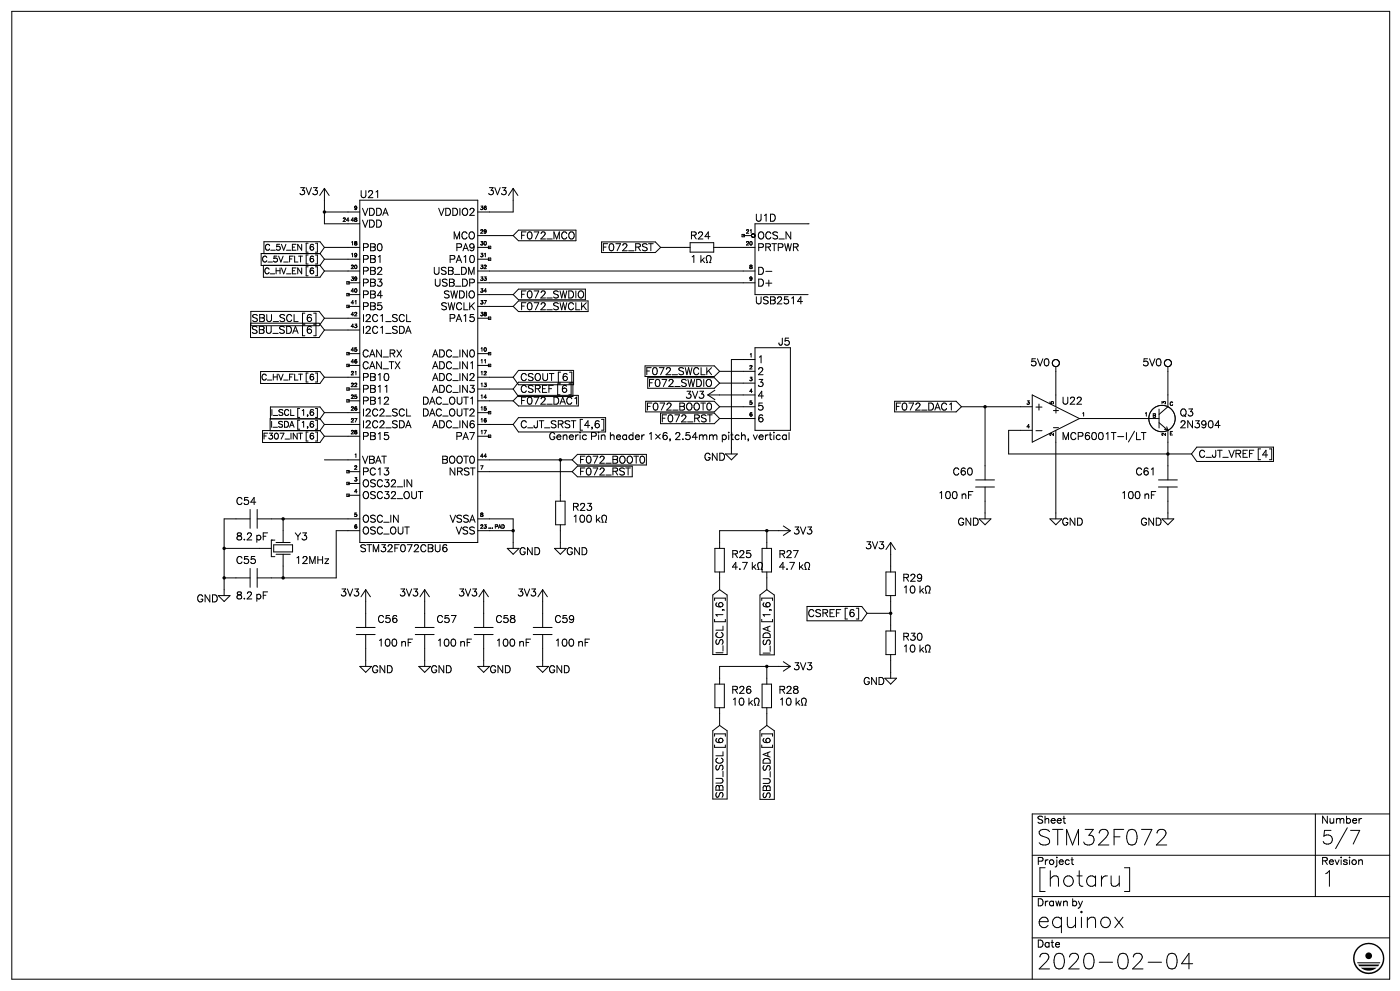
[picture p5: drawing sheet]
<svg xmlns="http://www.w3.org/2000/svg" width="297mm" height="210mm" viewBox="0 0 297 210" stroke-linecap="round" stroke-linejoin="round" font-family="sans-serif">
<g fill="none" stroke="#000" stroke-width=".21">
<path d="M2.5 2.4h292v205h-292zM68.8 39.9v7.5h7.5M68.8 39.9l-1.1 1.5M68.8 39.9l1 1.5M108.8 39.9v5h-7.5M108.8 39.9l-1.1 1.5M108.8 39.9l.9 1.5M55.3 56.2h12.5M55.3 53.7h12.5M55.9 51.2h11.9l1 1.2M67.8 56.2l1 1.2M67.8 53.7l1 1.2"/>
<path d="M68.8 57.4h7.5M68.8 52.4h7.5M68.8 54.9h7.5M68.8 44.9h7.5M68.8 57.4l-1 1.3h-12M68.8 54.9l-1 1.3M68.8 52.4l-1 1.3M73.5 59.7h.5v.5h-.5zM73.7 59.9h2.6M76.3 42.4h25v72.5h-25zM101.3 57.4h58.7M101.3 52.4h2.4"/>
<path d="M101.3 59.9h58.7M101.3 49.9h7.5M101.3 54.9h2.4M103.5 54.7h.5v.5h-.5zM103.5 52.2h.5v.5h-.5zM108.8 49.9l1.1 1.1h12.2M122.1 48.7h-12.2l-1.1 1.2M127.5 51.2h11.4l1.1 1.2M140 52.4h6.3M140 52.4l-1.1 1.1h-11.4M146.3 51.4h4.9v2h-4.9zM149.9 54.2l.4-.1a.62 .62 0 0 1 .3 1l-.2 .5h.3"/>
<path d="M151.2 52.4h8.8M157.2 49.7h.5v.5h-.5zM157.5 49.9h1.7M159.2 49.9h.1M159.3 49.9h-.1M159.3 49.9v.1M159.3 49.8v.1M159.3 50v.1M159.3 50.1h.1M159.3 50.1l.1 .1M159.4 50.2h.1M162.3 57.5h1.3"/>
<path d="M171.2 47.4h.1M171.2 47.4h-11.2v15h11.2M53.1 68.5h14.5l1.2 1.4M53.2 66h14.4l1.2 1.4M55.2 78.7h12.6l1 1.2M68.8 67.4h7.5M68.8 79.9h7.5M68.8 69.9h7.5M68.8 67.4l-1.2 1.6h-14.4M68.8 69.9l-1.2 1.6h-14.5M68.8 79.9l-1 1.3h-12.6M73.5 77.2h.5v.5h-.5z"/>
<path d="M73.5 62.2h.5v.5h-.5zM73.5 64.7h.5v.5h-.5zM73.5 74.7h.5v.5h-.5zM73.7 62.4h2.6M73.7 77.4h2.6M73.7 74.9h2.6M73.7 64.9h2.6M101.3 62.4h7.5M101.3 67.4h2.4M101.3 77.4h2.4M101.3 74.9h2.4M101.3 64.9h7.5"/>
<path d="M101.3 79.9h7.5M103.5 67.2h.5v.5h-.5zM103.5 74.7h.5v.5h-.5zM103.5 77.2h.5v.5h-.5zM108.8 64.9l1.1 1.1h14.7M108.8 79.9l1.1 1.6h11.7M108.8 62.4l1.1 1.1h14.2M121.6 78.5h-11.7l-1.1 1.4M124.1 61.2h-14.2l-1.1 1.2M124.6 63.7h-14.7l-1.1 1.2M136.7 77.5h14.7l1.1 1.2M137.3 80h14.1l1.1 1.2"/>
<path d="M152.5 78.7h7.5M152.5 78.7l-1.1 1h-14.7M160 73.7h7.5v17.5h-7.5zM160 76.2h-5v20M223 76.7a.75 .75 0 0 1 .9-.5 .75 .75 0 0 1 .6 .8 .75 .75 0 0 1-.7 .7M223 77.1l.3 .4 .5 .2M223.8 77.7v8.5M247.5 77.7v8.5l-1.9 1.6M55.6 91.2h12.2l1 1.2M57.2 88.7h10.6l1 1.2M57.3 86.2h10.5l1 1.2M68.8 89.9l-1 1.3h-10.6"/>
<path d="M68.8 92.4h7.5M68.8 97.4h7.5M68.8 89.9h7.5M68.8 87.4h7.5M68.8 87.4l-1 1.3h-10.5M68.8 92.4l-1 1.3h-12.2M73.5 82.2h.5v.5h-.5zM73.5 84.7h.5v.5h-.5zM73.5 99.7h.5v.5h-.5zM73.7 99.9h2.6M73.7 84.9h2.6M73.7 82.4h2.6"/>
<path d="M101.3 92.4h2.4M101.3 99.9h20M101.3 97.4h20M101.3 84.9h7.5M101.3 89.9h7.5M101.3 82.4h7.5M101.3 87.4h2.4M103.5 87.2h.5v.5h-.5zM103.5 92.2h.5v.5h-.5zM108.8 82.4l1.1 1.6h11.5M108.8 89.9l1.1 1.6h18.4M108.8 84.9l1.1 1.1h12.7"/>
<path d="M118.7 97.4v8.8M121.3 99.9l1.1 1.1h11.6M121.3 97.4l1.1 1.1h14.6M121.4 81h-11.5l-1.1 1.4M122.6 83.7h-12.7l-1.1 1.2M128.3 88.5h-18.4l-1.1 1.4M134 98.7h-11.6l-1.1 1.2M136.8 85h14.6l1.1 1.2M137 96.2h-14.6l-1.1 1.2M140 87.5h11.4l1.1 1.2M150 83.7h10M150 83.7l1.5 1"/>
<path d="M151.5 82.7l-1.5 1M152.5 88.7h7.5M152.5 86.2h7.5M152.5 81.2h7.5M152.5 86.2l-1.1 1h-14.6M152.5 88.7l-1.1 1h-11.4M152.5 81.2l-1.1 1h-14.1M153.8 96.2h2.4l-1.2 1.2zM189.6 85h13l1.1 1.2M203.7 86.2h15.1M203.7 86.2l-1.1 1h-13M208.7 86.2v15.5"/>
<path d="M218.8 83.7l9.9 5-9.9 5zM218.8 91.2h-5v5h38.7M219.5 91.2h1.3M223.2 90.6h1.1M223.8 91.2v18.7M228.7 88.7h16.9M241.9 91.6h1M245.6 86.7v4M245.6 89.5l1.9 1.7M245.8 85.9a2.8 2.8 0 0 0-2.3 2.7 2.8 2.8 0 0 0 2.3 2.8M246.8 90.9l.7 .3M247.2 90.4l.3 .8"/>
<path d="M247.5 91.2l-.8 .2M247.5 91.2v10.5M248 86.5l.6 .7 .4 1M249 89.1a2.8 2.8 0 0 1-1.5 2.1M252.5 96.2l1.1 1.5h16.3M269.9 94.7h-16.3l-1.1 1.5M47.5 116.2h10M53 107.9v4M53 109.9h-5.5v16.3M54.5 107.9v4M54.5 109.9h21.8M57.5 114.4h.1"/>
<path d="M57.5 114.4v3.5h.7M57.5 114.4h.7M58 115.4h4v1.5h-4zM58.5 117.4h3M58.5 114.9h3M60 109.9v5M60 117.4v5M73.5 102.2h.5v.5h-.5zM73.5 104.7h.5v.5h-.5zM73.7 104.9h2.6M73.7 102.4h2.6M76.3 112.4h-5v10h-16.8"/>
<path d="M101.3 109.9h7.5v6.3M101.3 112.4h7.5M107.5 116.2h2.5l-1.2 1.2zM117.5 116.2h2.5l-1.3 1.2zM117.8 106.2h2v5h-2zM118.7 111.2v5M127.6 110.1l.2 .5h-.3M127.6 109.3a.58 .58 0 0 1 .8 0 .58 .58 0 0 1 .1 .8l-.3 .5h.3M151.5 116.2h2v5h-2zM160.8 119.2l.3-.1a.62 .62 0 0 1 .4 1l-.2 .5h.3M161.5 116.2h2v5h-2zM162.5 112.4v3.8"/>
<path d="M166 111.4l1.5 1M167.5 112.4h-15v3.8M167.5 112.4l-1.5 1M170.8 119.2l.3-.1a.62 .62 0 0 1 .4 1l-.2 .5h.3M188.7 114.9v6.3M188.7 114.9l-.9 1.5M188.7 114.9l1.1 1.5M206.7 101.7h4.1M206.7 103.2h4.1M207.5 109.9h2.5l-1.3 1.3zM208.7 103.2v6.7M222.5 109.9h2.5l-1.2 1.3z"/>
<path d="M245.5 101.7h4M245.5 103.2h4M246.2 109.9h2.5l-1.2 1.3zM247.5 103.2v6.7M46.2 126.2h2.6l-1.3 1.2zM47.5 122.4h5.5M53 120.4v4M54.5 120.4v4M75.5 132.9h4M75.5 134.4h4M77.5 124.9v8M77.5 134.4v6.8"/>
<path d="M77.5 124.9l-1 1.5M77.5 124.9l1 1.5M88 132.9h4M88 134.4h4M90 124.9v8M90 134.4v6.8M90 124.9l-1 1.5M90 124.9l1 1.5M100.5 132.9h4M100.5 134.4h4M102.5 124.9v8M102.5 134.4v6.8"/>
<path d="M102.5 124.9l-1 1.5M102.5 124.9l1 1.5M113 132.9h4M113 134.4h4M115 124.9v8M115 134.4v6.8M115 124.9l-1 1.5M115 124.9l1 1.5M152.5 121.2v3.7M152.5 124.9l1.6 1.1v12.6M152.5 124.9l-1.4 1.1v12.6M162.5 121.2v3.7"/>
<path d="M162.5 124.9l1.6 1.1v12.7M162.5 124.9l-1.4 1.1v12.7M170.6 120.1l.3 .5h-.3M171 128.5h11.6l1.1 1.4M183.7 129.9h5M183.7 129.9l-1.1 1.6h-11.6M187.8 121.2h2v5h-2zM187.8 133.7h2v5h-2zM188.7 126.2v7.5M188.7 138.7v5M196.5 136.6h.2a.62 .62 0 0 1 .3 1l-.2 .5h.3M196.5 124.1h.2a.62 .62 0 0 1 .3 1l-.2 .5h.3"/>
<path d="M76.3 141.2h2.4l-1.2 1.2zM88.8 141.2h2.4l-1.2 1.2zM101.3 141.2h2.4l-1.2 1.2zM113.8 141.2h2.5l-1.3 1.2zM151.5 144.9h2v5h-2zM152.5 149.9v3.8M152.5 153.7l-1.4 1.1v14.4M152.5 153.7l1.6 1.1v14.4M160.1 147.9h.3a.62 .62 0 0 1 .4 1l-.2 .5h.3M161.5 144.9h2v5h-2zM162.5 141.2v3.7M162.5 149.9v3.8"/>
<path d="M162.5 153.7l-1.4 1.1v14.5M162.5 153.7l1.6 1.1v14.5M166 140.2l1.5 1M167.5 141.2h-15v3.7M167.5 141.2l-1.5 1M169.9 148.9l.2 .5h-.2M170.1 147.9h.3a.62 .62 0 0 1 .4 1l-.2 .5h.3M187.5 143.7h2.5l-1.3 1.2zM278.7 172.4v17.5M286.2 175.9h1.9l-1.3 2.9M294.5 172.4h-75.7v35M218.8 189.9h75.7"/>
<path d="M218.8 181.2h75.7M218.8 198.7h75.7M238.3 183.8h1.1v5h-1.1M247.7 202.1a1.07 1.07 0 0 1 1.6 .5 2.72 2.72 0 0 1-.3 2.5l-.5 .1-.8-.1M252.8 204.1h-2.4l1.6-2.2v3.3"/>
<circle cx="247.5" cy="76.9" r=".75"/>
</g>
<g fill="#000">
<path d="M287.7 200.7a3.3 3.3 0 0 1 2.4-1v.3a3 3 0 0 0-2.8 4.3 3 3 0 0 0 5.1 .5 3 3 0 0 0-1.7-4.8h-.6v-.3a3.3 3.3 0 0 1 3.2 4.2 3.3 3.3 0 0 1-4.9 2 3.3 3.3 0 0 1-.7-5.2zM288.4 205h3.3a2.59 2.59 0 0 1-3.3 0zM287.8 204.3h4.5l-.3 .4h-3.9zM287.6 203.8h4.9l-.1 .2h-4.7z"/>
<circle cx="290.1" cy="202.4" r=".71"/>
</g>
<path d="M68.8 44.9h.1M118.7 97.4h.1M208.7 86.2h.1M247.5 96.2h.1M47.5 116.2h.1M60 109.9h.1M108.8 112.4h.1M162.5 112.4h.1M47.5 122.4h.1M60 122.4h.1M188.7 129.9h.1M162.5 141.2h.1" fill="none" stroke="#000" stroke-width=".75"/>
<g font-size="5.3">
<text x="219.4" y="179.1">STM32F072</text>
<text x="219.4" y="187.9">[hotaru]</text>
<text x="279.8" y="187.9">1</text>
<text x="219.4" y="196.7">equinox</text>
<text x="219.4" y="205.6">2020-02-04</text>
</g>
<text font-size="4.6" x="279.8" y="178.9">5/7</text>
<g font-size="2.4">
<text x="63.1" y="41.3">3V3</text>
<text x="103" y="41.3">3V3</text>
<text x="76.2" y="42">U21</text>
<text x="76.6" y="45.9">VDDA</text>
<text x="91.7" y="45.9">VDDIO2</text>
<text x="159.8" y="47">U1D</text>
<text x="76.6" y="48.4">VDD</text>
<text x="76.6" y="53.3">PB0</text>
<text x="94.9" y="50.8">MCO</text>
<text x="96" y="53.3">PA9</text>
<text x="110.1" y="50.8">F072_MCO</text>
<text x="126.6" y="53.3">F072_RST</text>
<text x="146" y="50.8">R24</text>
<text x="160.2" y="53.3">PRTPWR</text>
<text x="160.2" y="50.8">OCS_N</text>
<text x="76.6" y="55.8">PB1</text>
<text x="76.6" y="58.3">PB2</text>
<text x="90.7" y="58.3">USB_DM</text>
<text x="94.5" y="55.8">PA10</text>
<text x="146" y="55.8">1 k</text>
<text x="160.2" y="58.3">D-</text>
<text x="76.6" y="60.7">PB3</text>
<text x="76.6" y="63.2">PB4</text>
<text x="76.6" y="65.7">PB5</text>
<text x="91" y="60.7">USB_DP</text>
<text x="92.1" y="65.7">SWCLK</text>
<text x="92.4" y="63.2">SWDIO</text>
<text x="110.1" y="65.7">F072_SWCLK</text>
<text x="110.1" y="63.2">F072_SWDIO</text>
<text x="159.8" y="64.6">USB2514</text>
<text x="160.2" y="60.7">D+</text>
<text x="52.6" y="71">SBU_SDA [6]</text>
<text x="52.9" y="68.5">SBU_SCL [6]</text>
<text x="76.6" y="68.5">I2C1_SCL</text>
<text x="76.6" y="71">I2C1_SDA</text>
<text x="94.5" y="68.5">PA15</text>
<text x="76.6" y="75.9">CAN_RX</text>
<text x="90.3" y="75.9">ADC_IN0</text>
<text x="160.2" y="77">1</text>
<text x="164.7" y="73.4">J5</text>
<text x="218" y="77.7">5V0</text>
<text x="241.7" y="77.7">5V0</text>
<text x="76.6" y="78.4">CAN_TX</text>
<text x="76.6" y="83.3">PB11</text>
<text x="76.6" y="80.8">PB10</text>
<text x="90.3" y="78.4">ADC_IN1</text>
<text x="90.3" y="83.3">ADC_IN3</text>
<text x="90.3" y="80.8">ADC_IN2</text>
<text x="110.1" y="80.8">CSOUT [6]</text>
<text x="110.1" y="83.3">CSREF [6]</text>
<text x="135.5" y="79.4">F072_SWCLK</text>
<text x="135.8" y="82.2">F072_SWDIO</text>
<text x="160.2" y="79.4">2</text>
<text x="160.2" y="82.2">3</text>
<text x="76.6" y="85.8">PB12</text>
<text x="76.6" y="88.2">I2C2_SCLDAC_OUT2</text>
<text x="87.8" y="85.8">DAC_OUT1</text>
<text x="110.1" y="85.8">F072_DAC1</text>
<text x="135.8" y="87.2">F072_BOOT0</text>
<text x="139.3" y="89.7">F072_RST</text>
<text x="145" y="84.7">3V3</text>
<text x="160.2" y="84.7">4</text>
<text x="160.2" y="87.2">5</text>
<text x="160.2" y="89.7">6</text>
<text x="188.7" y="87.2">F072_DAC1</text>
<text x="219.1" y="87.2">+</text>
<text x="224.7" y="85.8">U22</text>
<text x="249.8" y="88.2">Q3</text>
<text x="76.6" y="93.2">PB15</text>
<text x="76.6" y="90.7">I2C2_SDA</text>
<text x="90.3" y="90.7">ADC_IN6</text>
<text x="96" y="93.2">PA7</text>
<text x="110.1" y="90.7">C_JT_SRST [4,6]</text>
<text x="117.1" y="93.2">Generic Pin header 1×6, 2.54mm pitch, vertical</text>
<text x="224.7" y="93.2">MCP6001T-I/LT</text>
<text x="249.8" y="90.7">2N3904</text>
<text x="76.6" y="100.9">PC13</text>
<text x="76.6" y="98.5">VBAT</text>
<text x="92.4" y="98.5">BOOT0</text>
<text x="94.2" y="100.9">NRST</text>
<text x="122.4" y="100.9">F072_RST</text>
<text x="122.4" y="98.5">F072_BOOT0</text>
<text x="148.2" y="97.8">GND</text>
<text x="201.8" y="100.9">C60</text>
<text x="240.6" y="100.9">C61</text>
<text x="254" y="97.1">C_JT_VREF [4]</text>
<text x="49.7" y="106.9">C54</text>
<text x="76.6" y="105.9">OSC32_OUT</text>
<text x="76.6" y="103.4">OSC32_IN</text>
<text x="198.6" y="105.9">100 nF</text>
<text x="237.4" y="105.9">100 nF</text>
<text x="76.6" y="110.8">OSC_IN</text>
<text x="76.6" y="113.3">OSC_OUT</text>
<text x="94.2" y="110.8">VSSA</text>
<text x="95.6" y="113.3">VSS</text>
<text x="121" y="110.8">100 k</text>
<text x="121" y="108.3">R23</text>
<text x="167.9" y="113.3">3V3</text>
<text x="202.1" y="111.5">GND</text>
<text x="224.7" y="111.5">GND</text>
<text x="240.6" y="111.5">GND</text>
<text x="49.7" y="119.6">C55</text>
<text x="49.7" y="114.7">8.2 pF</text>
<text x="62.4" y="119.6">12MHz</text>
<text x="62.4" y="114.7">Y3</text>
<text x="76.2" y="117.2">STM32F072CBU6</text>
<text x="109.7" y="117.9">GND</text>
<text x="119.9" y="117.9">GND</text>
<text x="154.9" y="118.2">R25</text>
<text x="164.7" y="118.2">R27</text>
<text x="183.1" y="116.5">3V3</text>
<text x="154.9" y="120.7">4.7 k</text>
<text x="164.7" y="120.7">4.7 k</text>
<text x="191.2" y="126">10 k</text>
<text x="191.2" y="123.2">R29</text>
<text x="40.6" y="127.8">GND</text>
<text x="49.7" y="127">8.2 pF</text>
<text x="72" y="126.3">3V3</text>
<text x="79.7" y="132">C56</text>
<text x="84.3" y="126.3">3V3</text>
<text x="92.4" y="132">C57</text>
<text x="96.7" y="126.3">3V3</text>
<text x="104.8" y="132">C58</text>
<text x="109.4" y="126.3">3V3</text>
<text x="117.5" y="132">C59</text>
<text x="170.7" y="130.9">CSREF [6]</text>
<text x="79.7" y="136.9">100 nF</text>
<text x="92.4" y="136.9">100 nF</text>
<text x="104.8" y="136.9">100 nF</text>
<text x="117.5" y="136.9">100 nF</text>
<text x="191.2" y="135.9">R30</text>
<text x="78.7" y="142.6">GND</text>
<text x="91" y="142.6">GND</text>
<text x="103.7" y="142.6">GND</text>
<text x="116.1" y="142.6">GND</text>
<text x="153.2" y="138.6" transform="rotate(-90 153.2 138.6)">I_SCL [1,6]</text>
<text x="163" y="139" transform="rotate(-90 163 139)">I_SDA [1,6]</text>
<text x="167.9" y="142.2">3V3</text>
<text x="191.2" y="138.3">10 k</text>
<text x="154.9" y="149.6">10 k</text>
<text x="154.9" y="147.2">R26</text>
<text x="164.7" y="149.6">10 k</text>
<text x="164.7" y="147.2">R28</text>
<text x="182" y="145">GND</text>
<text x="153.2" y="169.7" transform="rotate(-90 153.2 169.7)">SBU_SCL [6]</text>
<text x="163" y="170" transform="rotate(-90 163 170)">SBU_SDA [6]</text>
<text x="219.4" y="174.7">Sheet</text>
<text x="279.8" y="174.7">Number</text>
<text x="219.4" y="183.5">Project</text>
<text x="279.8" y="183.5">Revision</text>
<text x="219.4" y="192">Drawn by</text>
<text x="219.4" y="200.8">Date</text>
</g>
<g font-size="2">
<text x="55.7" y="53.2">C_5V_EN [6]</text>
<text x="55" y="55.7">C_5V_FLT [6]</text>
<text x="55.4" y="58.1">C_HV_EN [6]</text>
<text x="54.7" y="80.7">C_HV_FLT [6]</text>
<text x="57.1" y="88.1">I_SCL [1,6]</text>
<text x="223" y="87.8">+</text>
<text x="55.7" y="93.1">F307_INT [6]</text>
<text x="57.1" y="90.6">I_SDA [1,6]</text>
</g>
<g font-size="1.2">
<text x="72.7" y="46.9">24 48</text>
<text x="74.8" y="44.5">9</text>
<text x="101.6" y="44.5">36</text>
<text x="74.1" y="52.2">18</text>
<text x="101.6" y="52.2">30</text>
<text x="101.6" y="49.4">29</text>
<text x="158" y="52.2">20</text>
<text x="158" y="49.4">21</text>
<text x="74.1" y="54.7">19</text>
<text x="74.1" y="59.6">39</text>
<text x="74.1" y="57.2">20</text>
<text x="101.6" y="54.7">31</text>
<text x="101.6" y="59.6">33</text>
<text x="101.6" y="57.2">32</text>
<text x="158.7" y="57.2">8</text>
<text x="158.7" y="59.6">9</text>
<text x="74.1" y="62.1">40</text>
<text x="74.1" y="64.6">41</text>
<text x="101.6" y="62.1">34</text>
<text x="101.6" y="64.6">37</text>
<text x="74.1" y="67">42</text>
<text x="74.1" y="69.5">43</text>
<text x="101.6" y="67">38</text>
<text x="74.1" y="76.9">46</text>
<text x="74.1" y="74.5">45</text>
<text x="101.6" y="76.9">11</text>
<text x="101.6" y="74.5">10</text>
<text x="158.7" y="75.9">1</text>
<text x="74.1" y="82.2">22</text>
<text x="74.1" y="79.7">21</text>
<text x="101.6" y="82.2">13</text>
<text x="101.6" y="79.7">12</text>
<text x="158.7" y="83.3">4</text>
<text x="158.7" y="78.3">2</text>
<text x="158.7" y="80.8">3</text>
<text x="74.1" y="84.7">25</text>
<text x="74.1" y="87.2">26</text>
<text x="74.1" y="89.6">27</text>
<text x="101.6" y="89.6">16</text>
<text x="101.6" y="84.7">14</text>
<text x="101.6" y="87.2">15</text>
<text x="158.7" y="85.7">5</text>
<text x="158.7" y="88.2">6</text>
<text x="217.3" y="85.7">3</text>
<text x="223" y="85.7" transform="rotate(-90 223 85.7)">5</text>
<text x="229" y="88.2">1</text>
<text x="242.4" y="88.2">1</text>
<text x="244.1" y="88.6">B</text>
<text x="247" y="85.7" transform="rotate(-90 247 85.7)">3</text>
<text x="247.6" y="86.1">C</text>
<text x="74.1" y="92.1">28</text>
<text x="101.6" y="92.1">17</text>
<text x="217.3" y="90.7">4</text>
<text x="223" y="92.4" transform="rotate(-90 223 92.4)">2</text>
<text x="247" y="92.4" transform="rotate(-90 247 92.4)">2</text>
<text x="247.6" y="92.4">E</text>
<text x="74.8" y="99.5">2</text>
<text x="74.8" y="97">1</text>
<text x="74.8" y="102">3</text>
<text x="101.6" y="99.5">7</text>
<text x="101.6" y="97">44</text>
<text x="74.8" y="104.4">4</text>
<text x="74.8" y="109.7">5</text>
<text x="74.8" y="112.2">6</text>
<text x="101.6" y="112.2">23 ... PAD</text>
<text x="101.6" y="109.7">8</text>
</g>
</svg>
